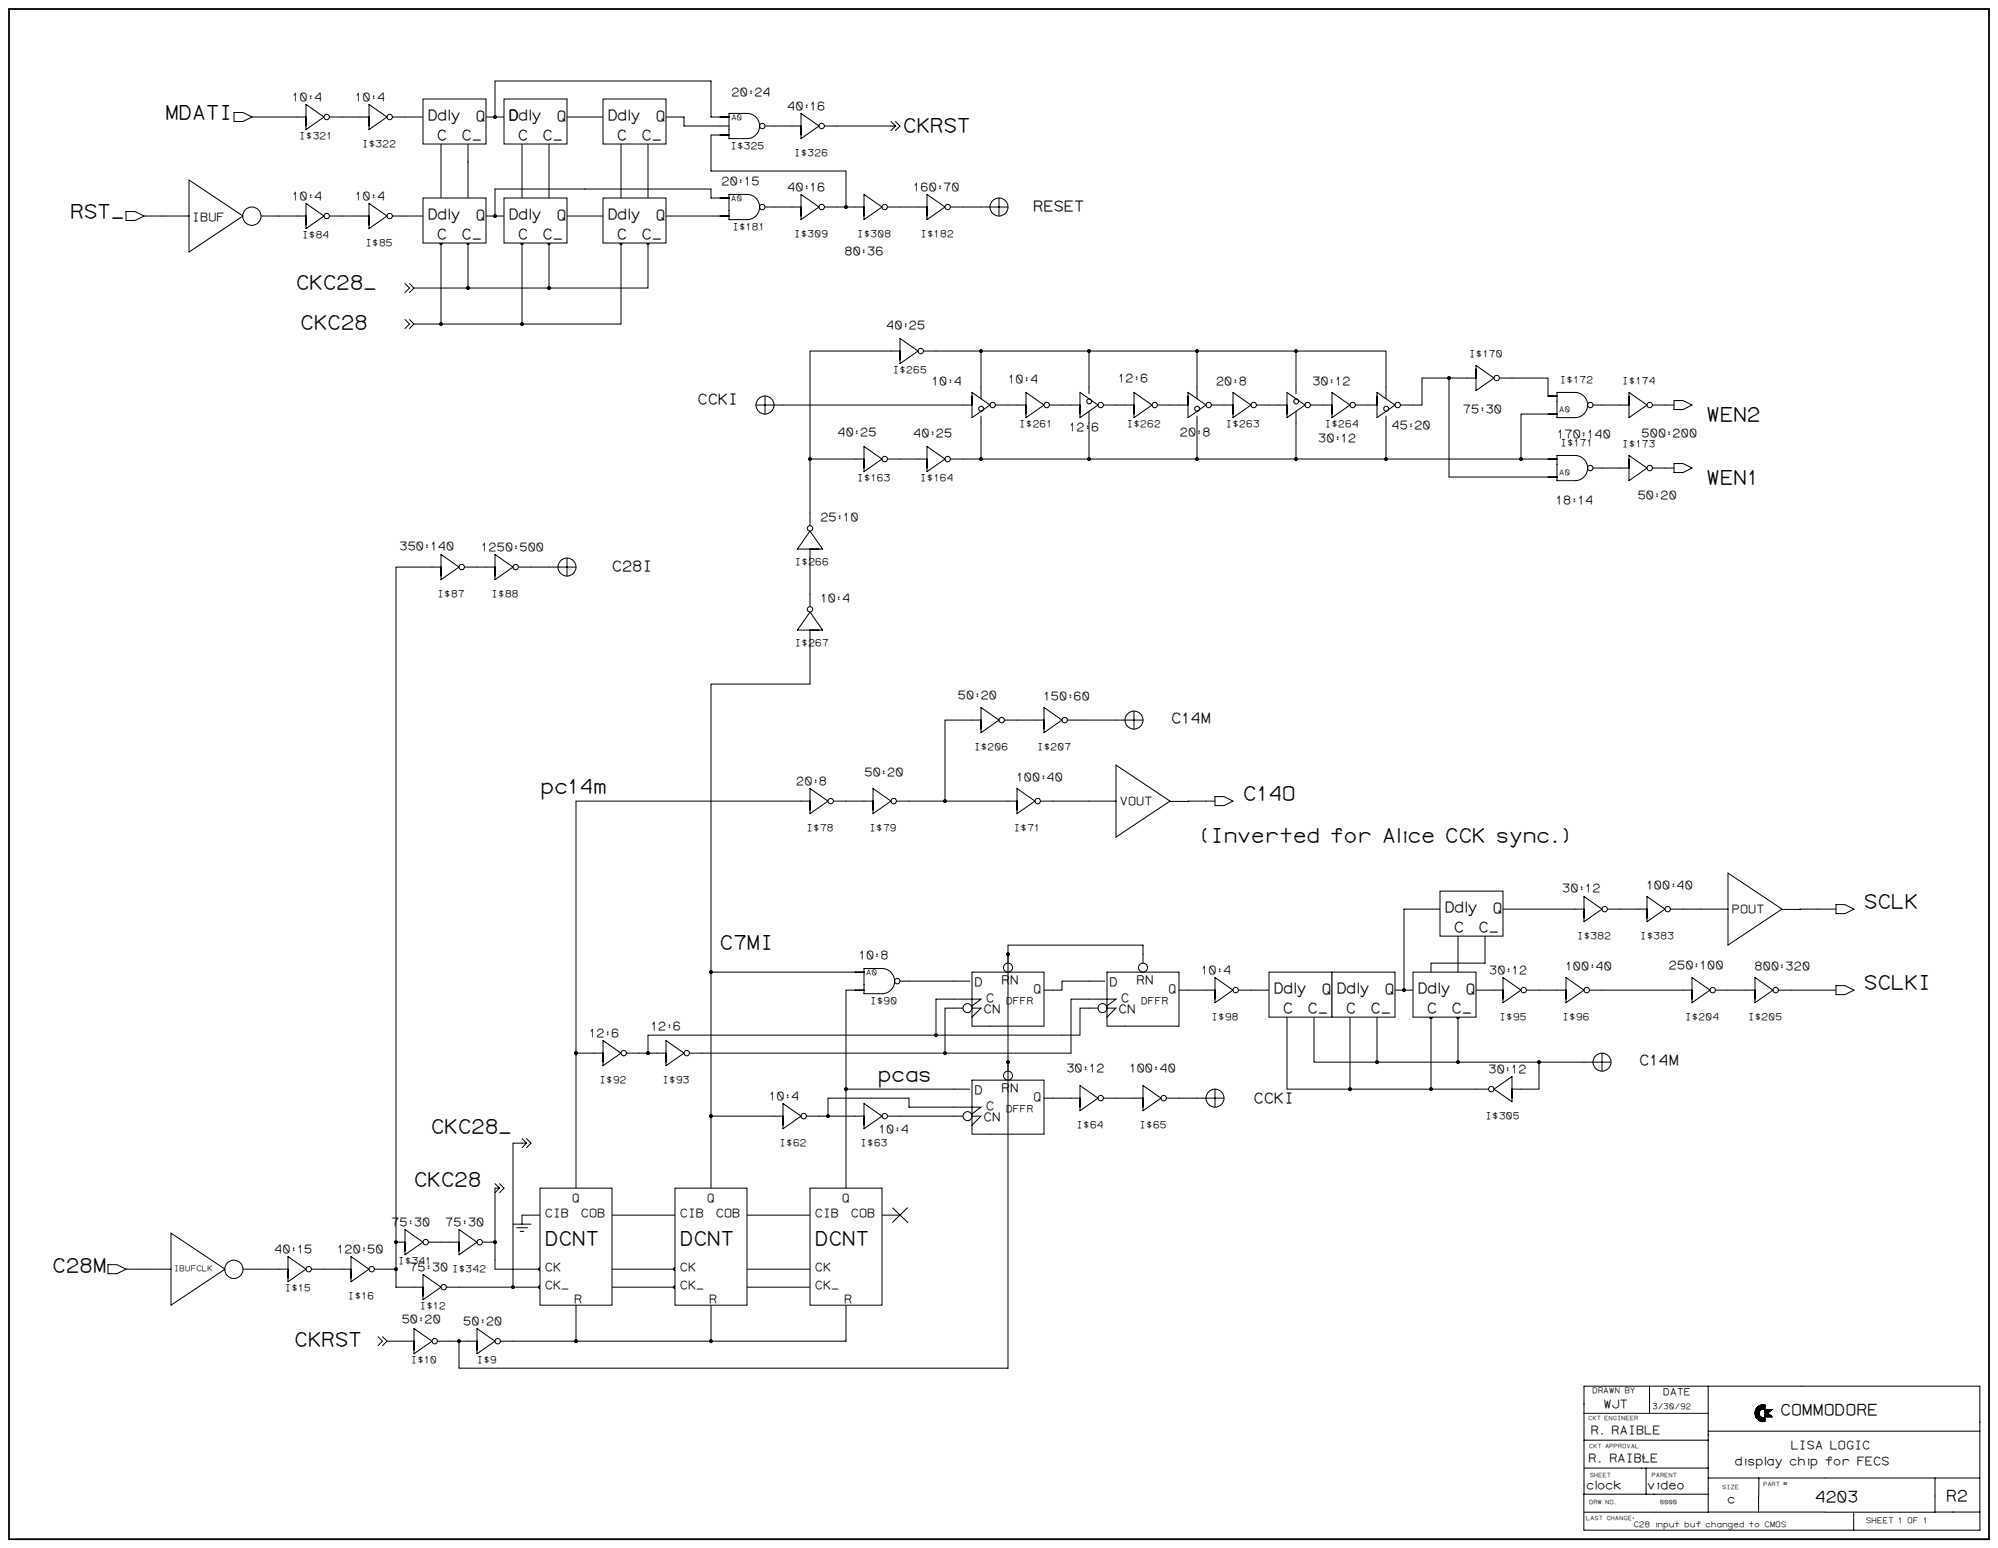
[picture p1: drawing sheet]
<svg xmlns="http://www.w3.org/2000/svg" width="1189mm" height="921mm" viewBox="0 0 1189 921" stroke-linecap="round" stroke-linejoin="round" font-family="sans-serif">
<path d="M5 5h1179v911h-1179z" fill="#fff" stroke="#fff" stroke-width=".6"/>
<path d="M5 5h1179v911h-1179z" fill="none" stroke="#000" stroke-width="1.1"/>
<g fill="none" stroke="#000" stroke-width=".6">
<path d="M150 70h27M204 70h10M241 70h11M289 70h11M295 70v-22h128v22h5M337 70h22M396 70h11v5h21M461 75h10M498 75h32M262 86v107M278 86v85M311 86v107"/>
<path d="M327 86v85h-81M370 86v107h-108M386 86v85h-59M428 80h-5v22h80v21h6M428 118h-5v-6h-128v17M86 129h10M166 129h11M204 129h10M241 129h11M289 129h11M337 129h22M396 129h32"/>
<path d="M461 123h10M498 123h5M536 123h10M573 123h11M246 193h16M530 209h-48v64h27M557 209h27M584 209h241v21M584 209v21M648 209v21M712 209v21M771 209v21"/>
<path d="M862 225v59h59M873 225h-27v16h-5M900 225h21v11M466 241h107M584 252v21M600 241h5M632 241h5M648 252v21M664 241h5M696 241h6M712 252v21M755 241h5"/>
<path d="M771 252v21M825 252v21M921 246h-16v27M953 241h11M991 241h5M482 273v32M536 273h10M573 273h348M953 279h11M991 279h5M257 337h-21v429h10M284 337h5"/>
<path d="M316 337h11M482 332v21M482 380v27h-59v300M578 428h-16v49M605 428h11M643 428h21M477 477h-134v150M503 477h11M541 477h59M627 477h21M718 477h5M857 541h-22v48h-5"/>
<path d="M868 557v75M884 557v16h-33v75h-85v-43M894 541h43M964 541h11M1001 541h11M1082 541h10M423 578h86M680 568v-6h-80v252h-327v-16h5M509 589h-6v118M541 584h27M568 600h-6v27M568 595h-11v21"/>
<path d="M648 600h-5v16h-257v11M648 595h-11v32h-219M648 584h-16v5h-5M707 589h11M744 589h11M835 589h6M878 589h11M916 589h10M953 589h48M1028 589h11M1066 589h26M782 605v27h134v16h-11"/>
<path d="M803 605v43M819 605v27M353 627h-10v80M380 627h11M916 632h27M503 648h65M568 659h-27v-6h-48v11h16M627 653h10M664 653h11M702 653h10M851 648h27M423 664h38"/>
<path d="M487 664h6M536 664h32M311 680h-6v86M295 707v48h187M262 739h6M311 723h10M364 723h38M444 723h38M525 723h11M75 755h11M155 755h11M193 755h11"/>
<path d="M230 755h6M273 766h209M343 777v21M423 777v21M503 777v21h-198M230 798h11M268 798h5M982 825v15M1016 825v75M1044 840l1 3v-4v5v-6l1 6-1-6v6v-5v4v-4v3M1046 837v7M1046 837v1"/>
<path d="M1046 837v8v-8v7v-7v8l1-4-1 4 1-3v3v-3v3v-3v3v-2v2v-2l1 3v-3v3v-3v3l1-2v2v-2v2v-2l1 2v-2v2v-3v3v-2v2l-1-2v2v-2v2v-2l-1 2v-3v3v-3M1047 837l-1 8v-8v8v-8v7v1v-1v-7l-1 7v-3M1047 837l-2 2 1 1-1 1h1l-1-1h1l-1 1h1h-1h1h-1v-1l1 2-1-1h1l-1 1 1 2v-1h-1l1 1v-1l1 2-1-2v1l-1-1M1047 837v3M1047 836v3M1047 839v-2v2v-2v2v-2l-1 4M1047 839v-3v3M1048 839l-1-3v3M1048 839v-3l-1 3M1048 838h.1M1050 836v2v-2v2v-2v2v-2v2l-1-2 1 2-1-2v2h-1h1h-1l1-2v2l1-2-1 2v-2v2v-2v2v-2v2v-2l-1 2v-2v2v-2v3v-3v3M1050 836v2v-2v2l-1-2v2v-2v2v-2l-1 2v-2v2v-2v3v-3l-1 3v-2v2l1-1h2"/>
<path d="M1050 839h4l-2 2h-2zM1050 836a5 5 0 0 0-6 5 5 5 0 0 0 6 5v-3a2.7 2.7 0 0 1-3-2 2.7 2.7 0 0 1 3-3M1050 836l-3 1v3v-3v4l-1-4v8M1050 836v2M1050 839v2M1051 839v2M1052 839v2M1052 839v2l2-2h-4M1052 839v1h-2M1053 839v1M1053 839v1h-3M1053 839h-3"/>
<path d="M1054 839h.1M1054 839h-4M1072 825h106v85M1072 825h-129v64h74M943 857h74M943 841h73M1016 852h162M1044 841h3v4v-3v3v-2v-1v1v2l1 1-1-3 1 1h2v2h-2v-3v3M1045 841l1 3-1-6 1 3v-4v7M1046 841v-4v8M1047 842v3v-2v3l1-3v3v-3v3v-2l1 2v-2v2v-2v2l1-2v2M1049 845h1"/>
<path d="M1050 841h2l2 2h-4zM1050 843h4M1050 841v2M1051 841v2v-2v2v-2v2l1-2v2M1052 841v2M1052 841v2v-2v2v-1l1 1M1052 841h-2l3 1h-3h3h-3h4l-4 1h4M1052 840l-2 1M1053 843v-1v1M1054 843l-1-1 1 1M943 874h73M979 874v15"/>
<path d="M1016 879h162M1047 879l-1 21M1151 880v20M942 889v21M1103 900v10M1178 900h-235M943 911h235"/>
</g>
<g fill="#000" stroke="#000" stroke-width=".6">
<circle cx="295" cy="70" r=".9"/>
<circle cx="295" cy="129" r=".9"/>
<circle cx="503" cy="123" r=".9"/>
<circle cx="262" cy="145" r=".9"/>
<circle cx="278" cy="145" r=".9"/>
<circle cx="311" cy="145" r=".9"/>
<circle cx="327" cy="145" r=".9"/>
<circle cx="370" cy="145" r=".9"/>
<circle cx="386" cy="145" r=".9"/>
<circle cx="278" cy="171" r=".9"/>
<circle cx="327" cy="171" r=".9"/>
<circle cx="262" cy="193" r=".9"/>
<circle cx="311" cy="193" r=".9"/>
<circle cx="584" cy="209" r=".9"/>
<circle cx="648" cy="209" r=".9"/>
<circle cx="712" cy="209" r=".9"/>
<circle cx="771" cy="209" r=".9"/>
<circle cx="862" cy="225" r=".9"/>
<circle cx="482" cy="273" r=".9"/>
<circle cx="584" cy="273" r=".9"/>
<circle cx="648" cy="273" r=".9"/>
<circle cx="712" cy="273" r=".9"/>
<circle cx="771" cy="273" r=".9"/>
<circle cx="825" cy="273" r=".9"/>
<circle cx="905" cy="273" r=".9"/>
<circle cx="562" cy="477" r=".9"/>
<circle cx="423" cy="578" r=".9"/>
<circle cx="600" cy="568" r=".9"/>
<circle cx="835" cy="589" r=".9"/>
<circle cx="557" cy="616" r=".9"/>
<circle cx="851" cy="605" r=".9"/>
<circle cx="868" cy="605" r=".9"/>
<circle cx="343" cy="627" r=".9"/>
<circle cx="386" cy="627" r=".9"/>
<circle cx="562" cy="627" r=".9"/>
<circle cx="600" cy="632" r=".9"/>
<circle cx="819" cy="632" r=".9"/>
<circle cx="868" cy="632" r=".9"/>
<circle cx="916" cy="632" r=".9"/>
<circle cx="503" cy="648" r=".9"/>
<circle cx="803" cy="648" r=".9"/>
<circle cx="851" cy="648" r=".9"/>
<circle cx="423" cy="664" r=".9"/>
<circle cx="493" cy="664" r=".9"/>
<circle cx="236" cy="739" r=".9"/>
<circle cx="295" cy="739" r=".9"/>
<circle cx="236" cy="755" r=".9"/>
<circle cx="321" cy="755" r=".9"/>
<circle cx="402" cy="755" r=".9"/>
<circle cx="305" cy="766" r=".9"/>
<circle cx="321" cy="766" r=".9"/>
<circle cx="402" cy="766" r=".9"/>
<circle cx="273" cy="798" r=".9"/>
<circle cx="343" cy="798" r=".9"/>
<circle cx="423" cy="798" r=".9"/>
</g>
<g fill="#fff" stroke="#000" stroke-width=".6">
<path d="M755 578h38v27h-38z"/>
<path d="M321 707h43v70h-43z"/>
<path d="M402 707h42v70h-42z"/>
<path d="M482 707h43v70h-43z"/>
</g>
<g fill="none" stroke="#000" stroke-width=".6">
<path d="M112 107l33 22-33 21zM96 129h16M155 129h11M600 632v5M466 657l11 7-11 8zM514 657l11 7-11 8zM568 659h16l-6 4M568 648h9M578 643h43v32h-43zM621 653h6M637 653h6M643 646l10 7-10 8z"/>
<path d="M657 653h7M675 653h5M680 646l11 7-11 8zM694 653h8M712 653h16M723 648v11M461 664h5M480 664h7M509 664h5M528 664h8M568 664h5M578 664h6l-6 5"/>
<path d="M295 704l2 3M295 707h2M297 704l3 3-3 3M297 707l-2 3M531 719l9 8M540 719l-9 8M305 728h11M307 731h7M310 733h2M311 723v5M64 753h6l5 2-5 3h-6zM166 755h5"/>
<path d="M171 748l11 7-11 8zM185 755h8M204 755h5M209 748l11 7-11 8zM223 755h7M252 758l10 8-10 7zM246 766h6M266 766h7M225 795l3 3-3 3M228 795l2 3-2 3M241 798h5M246 791l11 7-11 8z"/>
<path d="M260 798h8M278 798h6M284 791l11 7-11 8zM298 798h7"/>
<circle cx="150" cy="129" r="5"/>
<circle cx="600" cy="640" r="2.7"/>
<circle cx="655" cy="653" r="1.6"/>
<circle cx="692" cy="653" r="1.6"/>
<circle cx="723" cy="653" r="5"/>
<circle cx="478" cy="664" r="1.6"/>
<circle cx="526" cy="664" r="1.6"/>
<circle cx="576" cy="664" r="2.7"/>
<circle cx="184" cy="755" r="1.6"/>
<circle cx="221" cy="755" r="1.6"/>
<circle cx="264" cy="766" r="1.6"/>
<circle cx="259" cy="798" r="1.6"/>
<circle cx="296" cy="798" r="1.6"/>
</g>
<g fill="#fff" stroke="#000" stroke-width=".6">
<path d="M793 578h37v27h-37z"/>
<path d="M841 578h37v27h-37z"/>
</g>
<g fill="none" stroke="#000" stroke-width=".6">
<path d="M428 118h6M434 116h10a7 7 0 0 1 8 7 7 7 0 0 1-8 8h-10zM477 116l10 7-10 8zM514 116l11 7-11 8zM552 116l10 7-10 8zM594 118v11M75 126h5l6 3-6 2h-5zM177 129h5M182 121l11 8-11 7zM196 129h8M214 129h6M220 121l10 8-10 7z"/>
<path d="M233 129h8M428 129h6M455 123h6M471 123h6M491 123h7M509 123h5M528 123h8M546 123h6M566 123h7M584 123h16M241 169l3 2-3 3M244 169l2 2-2 3"/>
<path d="M241 190l3 3-3 2M244 190l2 3-2 2M530 209h6M536 201l10 8-10 7zM549 209h8M878 217l11 8-11 7zM455 236v10M578 234l11 7-11 8zM584 230v7M610 234l11 7-11 8zM643 234l10 7-10 8zM648 230v4"/>
<path d="M648 237a1.6 1.6 0 0 0-1 3 1.5 1.5 0 0 0 2 0 1.6 1.6 0 0 0-1-3M675 234l10 7-10 8zM707 234l11 7-11 8zM712 230v7M734 234l10 7-10 8zM766 234l11 7-11 8zM771 230v4M771 237a1.6 1.6 0 0 0-1 3 1.5 1.5 0 0 0 3 0 1.8 1.8 0 0 0-2-3M793 234l10 7-10 8zM819 234l11 7-11 8zM825 230v7M873 225h5"/>
<path d="M892 225h8M921 236h5M926 234h11a7 7 0 0 1 8 7 7 7 0 0 1-8 8h-11zM969 234l11 7-11 8zM996 238h5l6 3-6 3h-5zM450 241h16M573 241h5M584 248v4M592 241h8M605 241h5M624 241h8M637 241h6"/>
<path d="M648 245v7M657 241h7M669 241h6M689 241h7M702 241h5M712 248v4M721 241h13M748 241h7M760 241h6M771 245v7M780 241h13M806 241h13"/>
<path d="M825 248v4M833 241h8M921 246h5M948 241h5M964 241h5M983 241h8M509 273h5M514 266l11 7-11 8zM528 273h8M546 273h6M552 266l10 7-10 8zM566 273h7"/>
<path d="M921 273h5M926 271h11a7 7 0 0 1 8 8 7 7 0 0 1-8 7h-11zM948 279h5M964 279h5M969 271l11 8-11 7zM983 279h8M996 276h5l6 3-6 2h-5zM921 284h5M482 316l7 11h-15zM482 305v8M257 337h5M262 330l11 7-11 8z"/>
<path d="M276 337h8M289 337h6M295 330l10 7-10 8zM308 337h8M327 337h16M337 332v11M482 327v5M482 353v8M482 364l7 11h-15zM482 375v5M578 428h6M584 421l10 7-10 8z"/>
<path d="M598 428h7M616 428h5M621 421l11 7-11 8zM635 428h8M664 428h16M675 423v11M664 455l32 22-32 21zM477 477h5M482 469l11 8-11 7zM496 477h7M514 477h5M519 469l11 8-11 7z"/>
<path d="M533 477h8M600 477h5M605 469l11 8-11 7zM619 477h8M648 477h16M696 477h11M707 477h11M723 474h5l6 3-6 2h-5zM509 578h5M514 576h11a7 7 0 0 1 7 8 7 7 0 0 1-7 7h-11zM578 578h43v33h-43zM600 568v5"/>
<path d="M659 578h43v33h-43zM680 568v5M509 589h5M536 584h5M568 595h16l-6 4M568 584h9M568 600h5M578 600h6l-6 5M621 589h6M648 595h16l-5 4M648 584h9M648 600h5"/>
<path d="M659 600h5l-5 5M702 589h5M718 589h5M723 582l11 7-11 8zM737 589h7M889 589h5M894 582l11 7-11 8zM908 589h8M926 589h6M932 582l11 7-11 8zM946 589h7M1001 589h6"/>
<path d="M1007 582l10 7-10 8zM1021 589h7M1039 589h5M1044 582l11 7-11 8zM1058 589h8M1092 586h6l5 3-5 3h-6zM359 619l11 8-11 7zM396 619l11 8-11 7zM353 627h6M373 627h7M391 627h5M410 627h8"/>
<path d="M943 632h16M953 627v10M878 648h8M889 648l11-7v15zM900 648h5M102 734l32 21-32 22zM86 755h16M145 755h10"/>
<circle cx="194" cy="129" r="1.6"/>
<circle cx="232" cy="129" r="1.6"/>
<circle cx="454" cy="123" r="1.6"/>
<circle cx="489" cy="123" r="1.6"/>
<circle cx="526" cy="123" r="1.6"/>
<circle cx="564" cy="123" r="1.6"/>
<circle cx="594" cy="123" r="5"/>
<circle cx="548" cy="209" r="1.6"/>
<circle cx="891" cy="225" r="1.6"/>
<circle cx="455" cy="241" r="5"/>
<circle cx="584" cy="243" r="1.5"/>
<circle cx="591" cy="241" r="1.6"/>
<circle cx="623" cy="241" r="1.6"/>
<circle cx="655" cy="241" r="1.6"/>
<circle cx="687" cy="241" r="1.6"/>
<circle cx="712" cy="243" r="1.5"/>
<circle cx="719" cy="241" r="1.6"/>
<circle cx="746" cy="241" r="1.6"/>
<circle cx="778" cy="241" r="1.6"/>
<circle cx="805" cy="241" r="1.6"/>
<circle cx="825" cy="243" r="1.5"/>
<circle cx="832" cy="241" r="1.6"/>
<circle cx="946" cy="241" r="1.6"/>
<circle cx="982" cy="241" r="1.6"/>
<circle cx="526" cy="273" r="1.6"/>
<circle cx="564" cy="273" r="1.6"/>
<circle cx="946" cy="279" r="1.6"/>
<circle cx="982" cy="279" r="1.6"/>
<circle cx="482" cy="314" r="1.6"/>
<circle cx="275" cy="337" r="1.6"/>
<circle cx="307" cy="337" r="1.6"/>
<circle cx="337" cy="337" r="5"/>
<circle cx="482" cy="363" r="1.6"/>
<circle cx="596" cy="428" r="1.6"/>
<circle cx="634" cy="428" r="1.6"/>
<circle cx="675" cy="428" r="5"/>
<circle cx="494" cy="477" r="1.6"/>
<circle cx="532" cy="477" r="1.6"/>
<circle cx="617" cy="477" r="1.6"/>
<circle cx="600" cy="576" r="2.7"/>
<circle cx="680" cy="576" r="2.7"/>
<circle cx="534" cy="584" r="1.6"/>
<circle cx="576" cy="600" r="2.7"/>
<circle cx="656" cy="600" r="2.7"/>
<circle cx="735" cy="589" r="1.6"/>
<circle cx="907" cy="589" r="1.6"/>
<circle cx="944" cy="589" r="1.6"/>
<circle cx="1019" cy="589" r="1.6"/>
<circle cx="1057" cy="589" r="1.6"/>
<circle cx="371" cy="627" r="1.6"/>
<circle cx="409" cy="627" r="1.6"/>
<circle cx="953" cy="632" r="5"/>
<circle cx="887" cy="648" r="1.6"/>
<circle cx="139" cy="755" r="5"/>
</g>
<g fill="#fff" stroke="#000" stroke-width=".6">
<path d="M300 118h37v27h-37z"/>
<path d="M359 118h37v27h-37z"/>
</g>
<g fill="none" stroke="#000" stroke-width=".6">
<path d="M177 70h5M182 62l11 8-11 7zM196 70h8M214 70h6M220 62l10 8-10 7zM233 70h8"/>
<circle cx="194" cy="70" r="1.6"/>
<circle cx="232" cy="70" r="1.6"/>
</g>
<g fill="#fff" stroke="#000" stroke-width=".6">
<path d="M300 59h37v27h-37z"/>
<path d="M359 59h37v27h-37z"/>
</g>
<g fill="none" stroke="#000" stroke-width=".6">
<path d="M139 67h6l5 3-5 2h-6zM428 70h6M428 75h6M434 67h10a7 7 0 0 1 8 8 7 7 0 0 1-8 7h-10zM455 75h6M471 75h6M477 67l10 8-10 7zM491 75h7M530 75h3M530 72l3 3M533 72l3 3-3 3M533 75l-3 3"/>
<path d="M428 80h6M236 739h5M241 732l11 7-11 8zM255 739h7"/>
<circle cx="454" cy="75" r="1.6"/>
<circle cx="489" cy="75" r="1.6"/>
<circle cx="253" cy="739" r="1.6"/>
</g>
<path d="M252 59h37v27h-37z" fill="#fff" stroke="#000" stroke-width=".6"/>
<g fill="none" stroke="#000" stroke-width=".6">
<path d="M311 678l2 2M313 678l3 2-3 3M311 680h2M313 680l-2 3M268 739h5M273 732l11 7-11 8zM287 739h8"/>
<circle cx="285" cy="739" r="1.6"/>
</g>
<g fill="#fff" stroke="#000" stroke-width=".6">
<path d="M252 118h37v27h-37z"/>
<path d="M857 530h37v27h-37z"/>
</g>
<g fill="none" stroke="#000" stroke-width=".6">
<path d="M1028 520l32 21-32 21zM943 533l10 8-10 7zM980 533l11 8-11 7zM1092 538h6l5 3-5 3h-6zM937 541h6M956 541h8M975 541h5M994 541h7M1012 541h16M1060 541h11M1071 541h11"/>
<circle cx="955" cy="541" r="1.6"/>
<circle cx="992" cy="541" r="1.6"/>
</g>
<g font-size="11.9">
<text x="98" y="71">MDATI</text>
<text x="537" y="78">CKRST</text>
<text x="42" y="130">RST_</text>
<text x="176" y="172">CKC28_</text>
<text x="178" y="196">CKC28</text>
<text x="1015" y="251">WEN2</text>
<text x="1015" y="288">WEN1</text>
<text x="321" y="472">pc14m</text>
<text x="739" y="476">C14O</text>
<text x="713" y="501">(Inverted for Alice CCK sync.)</text>
<text x="1109" y="540">SCLK</text>
<text x="428" y="564">C7MI</text>
<text x="1109" y="589">SCLKI</text>
<text x="522" y="643">pcas</text>
<text x="256" y="674">CKC28_</text>
<text x="246" y="706">CKC28</text>
<text x="324" y="741">DCNT</text>
<text x="404" y="741">DCNT</text>
<text x="485" y="741">DCNT</text>
<text x="31" y="757">C28M</text>
<text x="175" y="801">CKRST</text>
</g>
<g font-size="9.5">
<text x="1059" y="842">COMMODORE</text>
<text x="1080" y="894">4203</text>
<text x="1158" y="893">R2</text>
</g>
<g font-size="8.9">
<text x="254" y="71">Ddly</text>
<text x="283" y="72">Q</text>
<text x="303" y="71">Ddly</text>
<text x="331" y="72">Q</text>
<text x="361" y="71">Ddly</text>
<text x="390" y="72">Q</text>
<text x="260" y="83">C</text>
<text x="274" y="83">C_</text>
<text x="308" y="83">C</text>
<text x="323" y="83">C_</text>
<text x="367" y="83">C</text>
<text x="382" y="83">C_</text>
<text x="615" y="125">RESET</text>
<text x="254" y="130">Ddly</text>
<text x="283" y="131">Q</text>
<text x="303" y="130">Ddly</text>
<text x="331" y="131">Q</text>
<text x="361" y="130">Ddly</text>
<text x="390" y="131">Q</text>
<text x="260" y="142">C</text>
<text x="274" y="142">C_</text>
<text x="308" y="142">C</text>
<text x="323" y="142">C_</text>
<text x="367" y="142">C</text>
<text x="382" y="142">C_</text>
<text x="415" y="241">CCKI</text>
<text x="364" y="340">C28I</text>
<text x="697" y="430">C14M</text>
<text x="860" y="542">Ddly</text>
<text x="888" y="543">Q</text>
<text x="865" y="555">C</text>
<text x="880" y="555">C_</text>
<text x="758" y="591">Ddly</text>
<text x="786" y="591">Q</text>
<text x="795" y="591">Ddly</text>
<text x="824" y="591">Q</text>
<text x="843" y="591">Ddly</text>
<text x="872" y="591">Q</text>
<text x="763" y="603">C</text>
<text x="778" y="603">C_</text>
<text x="801" y="603">C</text>
<text x="815" y="603">C_</text>
<text x="849" y="603">C</text>
<text x="864" y="603">C_</text>
<text x="975" y="634">C14M</text>
<text x="746" y="657">CCKI</text>
</g>
<g font-size="7.4">
<text x="580" y="587">D</text>
<text x="596" y="585">RN</text>
<text x="660" y="587">D</text>
<text x="676" y="585">RN</text>
<text x="615" y="591">Q</text>
<text x="695" y="591">Q</text>
<text x="586" y="596">C</text>
<text x="667" y="596">C</text>
<text x="585" y="603">CN</text>
<text x="665" y="603">CN</text>
<text x="580" y="651">D</text>
<text x="596" y="650">RN</text>
<text x="615" y="655">Q</text>
<text x="586" y="660">C</text>
<text x="585" y="667">CN</text>
</g>
<g font-size="7.1">
<text x="174" y="60">10:4</text>
<text x="211" y="60">10:4</text>
<text x="435" y="57">20:24</text>
<text x="468" y="65">40:16</text>
<text x="429" y="110">20:15</text>
<text x="468" y="113">40:16</text>
<text x="543" y="113">160:70</text>
<text x="174" y="119">10:4</text>
<text x="211" y="119">10:4</text>
<text x="114" y="131">IBUF</text>
<text x="502" y="152">80:36</text>
<text x="527" y="196">40:25</text>
<text x="600" y="228">10:4</text>
<text x="665" y="227">12:6</text>
<text x="554" y="229">10:4</text>
<text x="723" y="229">20:8</text>
<text x="781" y="229">30:12</text>
<text x="870" y="246">75:30</text>
<text x="636" y="256">12:6</text>
<text x="828" y="255">45:20</text>
<text x="498" y="260">40:25</text>
<text x="543" y="260">40:25</text>
<text x="702" y="260">20:8</text>
<text x="784" y="263">30:12</text>
<text x="926" y="261">170:140</text>
<text x="977" y="260">500:200</text>
<text x="974" y="297">50:20</text>
<text x="926" y="300">18:14</text>
<text x="488" y="310">25:10</text>
<text x="238" y="327">350:140</text>
<text x="286" y="328">1250:500</text>
<text x="488" y="358">10:4</text>
<text x="570" y="416">50:20</text>
<text x="621" y="417">150:60</text>
<text x="514" y="462">50:20</text>
<text x="474" y="467">20:8</text>
<text x="605" y="465">100:40</text>
<text x="666" y="479">VOUT</text>
<text x="929" y="531">30:12</text>
<text x="980" y="529">100:40</text>
<text x="1030" y="543">POUT</text>
<text x="511" y="571">10:8</text>
<text x="715" y="579">10:4</text>
<text x="886" y="579">30:12</text>
<text x="931" y="577">100:40</text>
<text x="993" y="577">250:100</text>
<text x="1044" y="577">800:320</text>
<text x="350" y="617">12:6</text>
<text x="387" y="613">12:6</text>
<text x="634" y="638">30:12</text>
<text x="672" y="638">100:40</text>
<text x="885" y="638">30:12</text>
<text x="458" y="654">10:4</text>
<text x="523" y="674">10:4</text>
<text x="340" y="715">Q</text>
<text x="420" y="715">Q</text>
<text x="501" y="715">Q</text>
<text x="324" y="724">CIB</text>
<text x="345" y="724">COB</text>
<text x="404" y="724">CIB</text>
<text x="426" y="724">COB</text>
<text x="485" y="724">CIB</text>
<text x="506" y="724">COB</text>
<text x="233" y="729">75:30</text>
<text x="265" y="729">75:30</text>
<text x="163" y="745">40:15</text>
<text x="200" y="745">120:50</text>
<text x="243" y="756">75:30</text>
<text x="324" y="757">CK</text>
<text x="404" y="757">CK</text>
<text x="485" y="757">CK</text>
<text x="324" y="767">CK_</text>
<text x="404" y="767">CK_</text>
<text x="485" y="767">CK_</text>
<text x="341" y="775">R</text>
<text x="422" y="775">R</text>
<text x="502" y="775">R</text>
<text x="239" y="787">50:20</text>
<text x="275" y="788">50:20</text>
<text x="954" y="838">WJT</text>
<text x="946" y="853">R. RAIBLE</text>
<text x="1065" y="862">LISA LOGIC</text>
<text x="945" y="870">R. RAIBLE</text>
<text x="1032" y="872">display chip for FECS</text>
<text x="944" y="886">clock</text>
<text x="980" y="886">video</text>
<text x="1027" y="894">c</text>
</g>
<g font-size="6">
<text x="178" y="83">I$321</text>
<text x="215" y="88">I$322</text>
<text x="434" y="89">I$325</text>
<text x="472" y="93">I$326</text>
<text x="436" y="137">I$181</text>
<text x="180" y="142">I$84</text>
<text x="472" y="141">I$309</text>
<text x="510" y="141">I$308</text>
<text x="548" y="141">I$182</text>
<text x="217" y="146">I$85</text>
<text x="874" y="212">I$170</text>
<text x="531" y="222">I$265</text>
<text x="928" y="228">I$172</text>
<text x="965" y="228">I$174</text>
<text x="606" y="254">I$261</text>
<text x="670" y="254">I$262</text>
<text x="729" y="254">I$263</text>
<text x="788" y="254">I$264</text>
<text x="928" y="265">I$171</text>
<text x="965" y="266">I$173</text>
<text x="510" y="286">I$163</text>
<text x="547" y="286">I$164</text>
<text x="473" y="336">I$266</text>
<text x="260" y="355">I$87</text>
<text x="292" y="355">I$88</text>
<text x="473" y="384">I$267</text>
<text x="579" y="446">I$206</text>
<text x="617" y="446">I$207</text>
<text x="480" y="495">I$78</text>
<text x="517" y="495">I$79</text>
<text x="603" y="495">I$71</text>
<text x="938" y="559">I$382</text>
<text x="976" y="559">I$383</text>
<text x="518" y="597">I$90</text>
<text x="598" y="597">DFFR</text>
<text x="679" y="597">DFFR</text>
<text x="721" y="607">I$98</text>
<text x="892" y="607">I$95</text>
<text x="930" y="607">I$96</text>
<text x="1003" y="607">I$204</text>
<text x="1040" y="607">I$205</text>
<text x="357" y="645">I$92</text>
<text x="394" y="645">I$93</text>
<text x="598" y="662">DFFR</text>
<text x="884" y="666">I$305</text>
<text x="640" y="671">I$64</text>
<text x="678" y="671">I$65</text>
<text x="464" y="682">I$62</text>
<text x="512" y="682">I$63</text>
<text x="237" y="752">I$341</text>
<text x="269" y="757">I$342</text>
<text x="169" y="768">I$15</text>
<text x="207" y="773">I$16</text>
<text x="250" y="779">I$12</text>
<text x="244" y="811">I$10</text>
<text x="283" y="811">I$9</text>
<text x="989" y="830">DATE</text>
</g>
<g font-size="4.8">
<text x="435" y="71">A0</text>
<text x="435" y="120">A0</text>
<text x="928" y="245">A0</text>
<text x="928" y="282">A0</text>
<text x="515" y="580">A0</text>
<text x="103" y="756">IBUFCLK</text>
<text x="947" y="829">DRAWN BY</text>
<text x="983" y="839">3/30/92</text>
<text x="972" y="908">C28 input buf changed to CMOS</text>
<text x="1110" y="906">SHEET 1 OF 1</text>
</g>
<g font-size="3.6">
<text x="945" y="845">CKT ENGINEER</text>
<text x="945" y="862">CKT APPROVAL</text>
<text x="946" y="879">SHEET</text>
<text x="983" y="879">PARENT</text>
<text x="1025" y="886">SIZE</text>
<text x="1049" y="884">PART #</text>
<text x="946" y="895">DRW NO.</text>
<text x="988" y="895">0000</text>
<text x="944" y="905">LAST CHANGE:</text>
</g>
<text font-size="2.7" x="977" y="868">N</text>
</svg>
